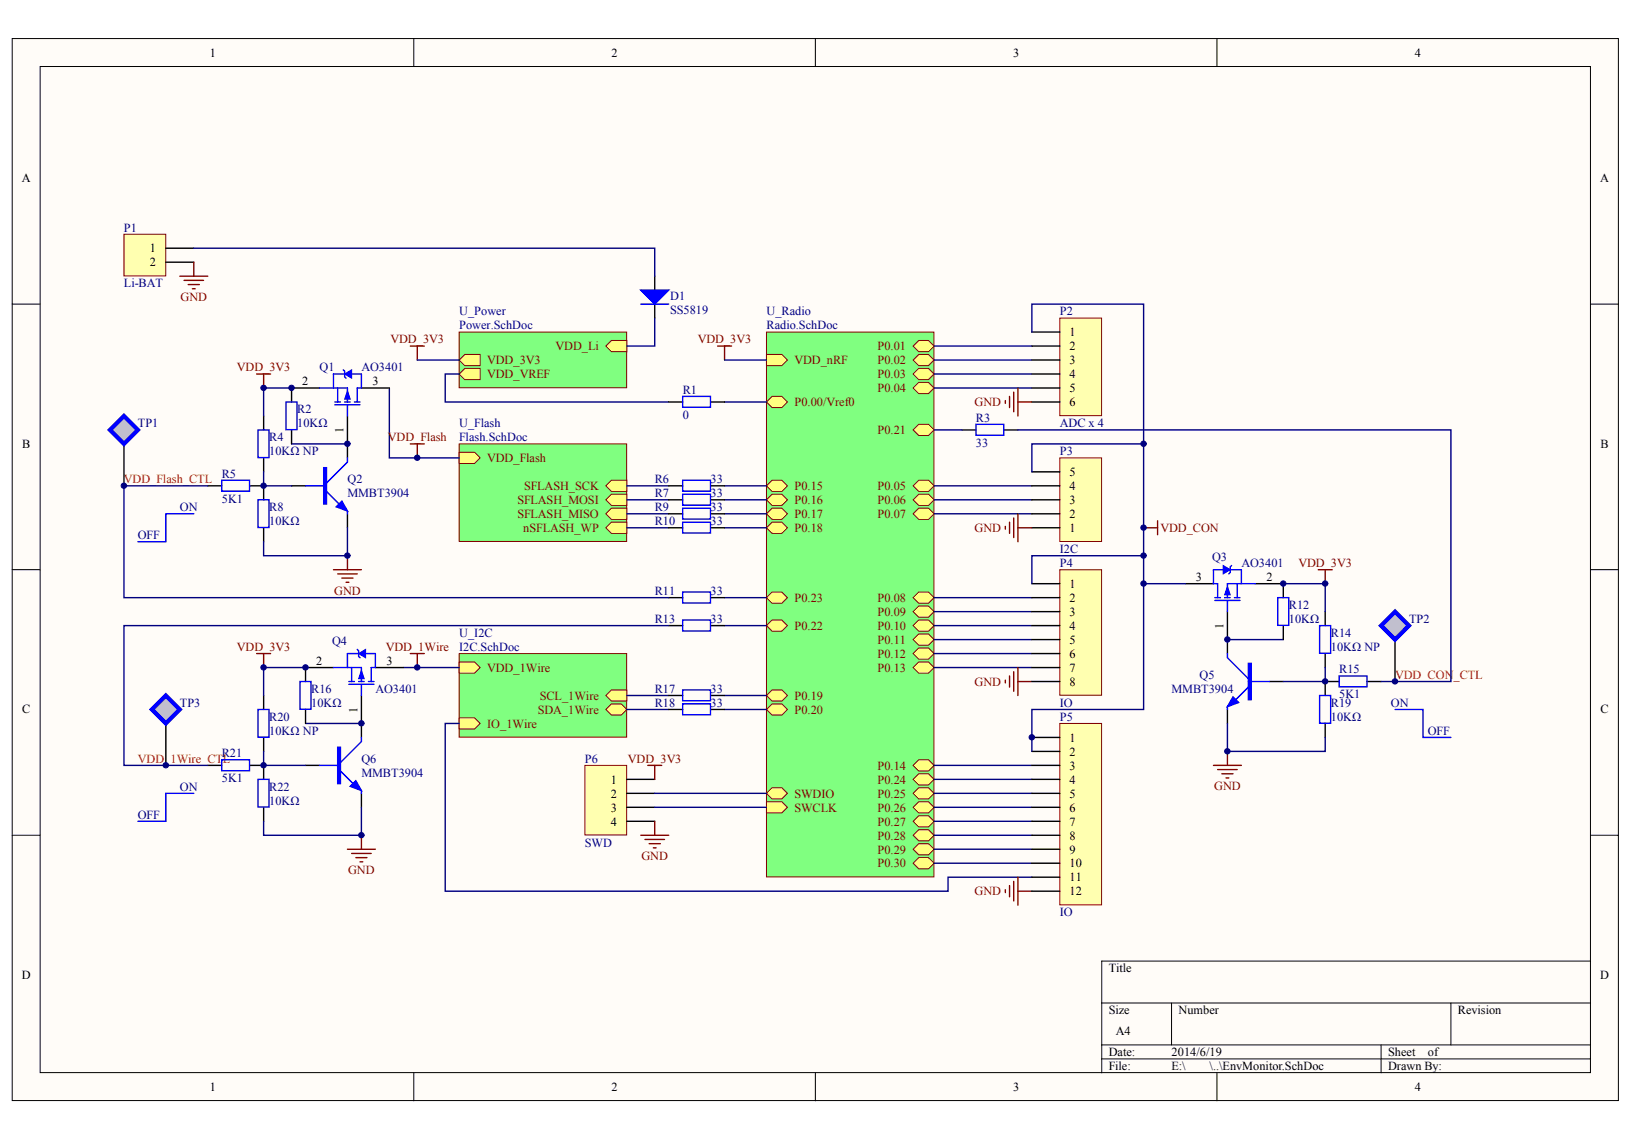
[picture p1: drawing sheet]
<svg xmlns="http://www.w3.org/2000/svg" width="288mm" height="201mm" viewBox="0 0 288 201" stroke-linecap="round" stroke-linejoin="round" font-family="sans-serif">
<g fill="#fffcf8" stroke="#000" stroke-width=".18">
<path d="M2.2 6.8h283.1v187.2h-283.1z"/>
<path d="M7.1 11.7h273.3v177.3h-273.3z"/>
</g>
<g fill="none" stroke="#000" stroke-width=".18">
<path d="M72.9 6.8v4.9M143.7 6.8v4.9M214.5 6.8v4.9M2.2 53.6h4.9M280.4 53.6h4.9M2.2 100.4h4.9M280.4 100.4h4.9M2.2 147.2h4.9M280.4 147.2h4.9M194.2 176.8h86.2M206.5 176.8v7.4M255.8 176.8v7.4"/>
<path d="M280.4 169.4h-86.2v19.7M72.9 189.1v4.9M143.7 189.1v4.9M194.2 184.2h86.2M194.2 186.6h86.2M214.5 189.1v4.9M243.5 184.2v4.9"/>
</g>
<path d="M135.1 58.5h29.5v96h-29.5z" fill="#80ff80" stroke="#800000" stroke-width=".18"/>
<g fill="#ffff80" stroke="#800000" stroke-width=".18">
<path d="M136.1 138.8h1.7l1 1-1 1h-1.7l-1-1z" fill-rule="evenodd"/>
<path d="M135.1 141.3h2.7l1 1-1 1h-2.7z" fill-rule="evenodd"/>
<path d="M136.1 69.9h1.7l1 .9-1 1h-1.7l-1-1z" fill-rule="evenodd"/>
<path d="M162 60h1.7l1 1-1 1h-1.7l-1-1z" fill-rule="evenodd"/>
<path d="M162 62.5h1.7l1 1-1 .9h-1.7l-1-.9z" fill-rule="evenodd"/>
<path d="M162 64.9h1.7l1 1-1 1h-1.7l-1-1z" fill-rule="evenodd"/>
<path d="M162 67.4h1.7l1 1-1 1h-1.7l-1-1z" fill-rule="evenodd"/>
<path d="M162 84.6h1.7l1 1-1 1h-1.7l-1-1z" fill-rule="evenodd"/>
<path d="M162 87.1h1.7l1 1-1 1h-1.7l-1-1z" fill-rule="evenodd"/>
<path d="M162 89.6h1.7l1 .9-1 1h-1.7l-1-1z" fill-rule="evenodd"/>
<path d="M162 104.3h1.7l1 1-1 1h-1.7l-1-1z" fill-rule="evenodd"/>
<path d="M162 106.8h1.7l1 1-1 1h-1.7l-1-1z" fill-rule="evenodd"/>
<path d="M162 109.3h1.7l1 1-1 .9h-1.7l-1-.9z" fill-rule="evenodd"/>
<path d="M162 111.7h1.7l1 1-1 1h-1.7l-1-1z" fill-rule="evenodd"/>
<path d="M162 114.2h1.7l1 1-1 1h-1.7l-1-1z" fill-rule="evenodd"/>
<path d="M162 116.7h1.7l1 .9-1 1h-1.7l-1-1z" fill-rule="evenodd"/>
<path d="M162 133.9h1.7l1 1-1 1h-1.7l-1-1z" fill-rule="evenodd"/>
<path d="M136.1 84.6h1.7l1 1-1 1h-1.7l-1-1z" fill-rule="evenodd"/>
<path d="M136.1 87.1h1.7l1 1-1 1h-1.7l-1-1z" fill-rule="evenodd"/>
<path d="M136.1 89.6h1.7l1 .9-1 1h-1.7l-1-1z" fill-rule="evenodd"/>
<path d="M136.1 92h1.7l1 1-1 1h-1.7l-1-1z" fill-rule="evenodd"/>
<path d="M136.1 121.6h1.7l1 1-1 1h-1.7l-1-1z" fill-rule="evenodd"/>
<path d="M136.1 124h1.7l1 1-1 1h-1.7l-1-1z" fill-rule="evenodd"/>
<path d="M162 74.8h1.7l1 1-1 1h-1.7l-1-1z" fill-rule="evenodd"/>
<path d="M136.1 109.3h1.7l1 1-1 .9h-1.7l-1-.9z" fill-rule="evenodd"/>
<path d="M136.1 104.3h1.7l1 1-1 1h-1.7l-1-1z" fill-rule="evenodd"/>
<path d="M162 136.4h1.7l1 1-1 .9h-1.7l-1-.9z" fill-rule="evenodd"/>
<path d="M162 138.8h1.7l1 1-1 1h-1.7l-1-1z" fill-rule="evenodd"/>
<path d="M162 141.3h1.7l1 1-1 1h-1.7l-1-1z" fill-rule="evenodd"/>
<path d="M162 143.8h1.7l1 .9-1 1h-1.7l-1-1z" fill-rule="evenodd"/>
<path d="M162 146.2h1.7l1 1-1 1h-1.7l-1-1z" fill-rule="evenodd"/>
<path d="M162 148.7h1.7l1 1-1 1h-1.7l-1-1z" fill-rule="evenodd"/>
<path d="M162 151.1h1.7l1 1-1 1h-1.7l-1-1z" fill-rule="evenodd"/>
<path d="M135.1 62.5h2.7l1 1-1 .9h-2.7z" fill-rule="evenodd"/>
</g>
<path d="M80.9 78.2h29.6v17.2h-29.6z" fill="#80ff80" stroke="#800000" stroke-width=".18"/>
<g fill="#ffff80" stroke="#800000" stroke-width=".18">
<path d="M107.8 84.6h2.7v2h-2.7l-1-1z" fill-rule="evenodd"/>
<path d="M107.8 87.1h2.7v2h-2.7l-1-1z" fill-rule="evenodd"/>
<path d="M107.8 89.6h2.7v1.9h-2.7l-1-1z" fill-rule="evenodd"/>
<path d="M107.8 92h2.7v2h-2.7l-1-1z" fill-rule="evenodd"/>
<path d="M80.9 79.7h2.8l.9 1-.9 1h-2.8z" fill-rule="evenodd"/>
</g>
<path d="M80.9 58.5h29.6v9.8h-29.6z" fill="#80ff80" stroke="#800000" stroke-width=".18"/>
<g fill="#ffff80" stroke="#800000" stroke-width=".18">
<path d="M107.8 60h2.7v2h-2.7l-1-1z" fill-rule="evenodd"/>
<path d="M81.9 62.5h2.7v1.9h-2.7l-1-.9z" fill-rule="evenodd"/>
<path d="M81.9 64.9h2.7v2h-2.7l-1-1z" fill-rule="evenodd"/>
</g>
<path d="M80.9 115.2h29.6v14.7h-29.6z" fill="#80ff80" stroke="#800000" stroke-width=".18"/>
<g fill="#ffff80" stroke="#800000" stroke-width=".18">
<path d="M80.9 116.7h2.8l.9 .9-.9 1h-2.8z" fill-rule="evenodd"/>
<path d="M80.9 126.5h2.8l.9 1-.9 1h-2.8z" fill-rule="evenodd"/>
<path d="M107.8 124h1.7l1 1-1 1h-1.7l-1-1z" fill-rule="evenodd"/>
<path d="M107.8 121.6h2.7v2h-2.7l-1-1z" fill-rule="evenodd"/>
</g>
<path d="M51.4 78.2h9.8M68.6 68.4v12.3h12.3M73.6 63.5h7.3M164.7 75.8h4.9M71.1 117.6h9.8M127.7 110.3h7.4M127.7 105.3h7.4" fill="none" stroke="#000080" stroke-width=".25"/>
<g fill="none" stroke="#000" stroke-width=".25">
<path d="M21.8 78.2v7.4M46.5 73.3v2.5M51.4 75.8v2.4M56.3 68.4h-4.9v2.4M61.2 73.3v7.4M63.7 68.4h4.9M169.6 75.8h2.5M177 75.8h2.4M36.6 85.6h2.5M44 85.6h2.5M46.5 80.7v2.5M51.4 85.6h2.5"/>
<path d="M61.2 90.5v2.5"/>
</g>
<g fill="none" stroke="#00f" stroke-width=".25">
<path d="M45.5 75.8h1.9v4.8h-1.9zM50.4 70.8h2v4.9h-2zM56.3 68.4h4.9v2.4M59 71.3h4.5M59 70.8h1M59.5 68.4v2.4M60.5 65.2l.3 .2v1l.2 .3M60.8 70.8h.9M60.8 65.9h-2v2.5M61.2 71.3v2M62 65.9h1.7v2.5h-.7v2.4M62.5 70.8h1"/>
<path d="M172.1 74.8h4.9v1.9h-4.9zM34.2 90.5h-5v5h-4.9M39.1 84.6h4.9v2h-4.9zM53.9 85.6h3.7M57.6 86.6l2.2 2.2M61.2 80.7v.7l-3.6 3.7M61.2 90.1v.4"/>
</g>
<path d="M72.3 61h2.5M73.6 61v2.5M61.2 97.9v2.5M58.8 100.4h4.9M59.5 101.1h3.5M60.3 101.9h1.9M61 102.6h.5" fill="none" stroke="#800000" stroke-width=".25"/>
<g fill="#00f" stroke="#00f" stroke-width=".25">
<path d="M60.3 88.3l.9 1.8-1.9-.8z"/>
<path d="M57.1 82.4h.5v6.4h-.5z" fill-rule="evenodd"/>
</g>
<g fill="#00f" stroke="#00f" stroke-width=".18">
<path d="M61.2 68.9l.5 1.4h-.9z"/>
<path d="M60.8 65.9l1.2-.7v1.5z"/>
</g>
<path d="M21.8 73.3l2.5 2.5-2.5 2.4-2.4-2.4z" fill-rule="evenodd" fill="#c0c0c0" stroke="#00f" stroke-width=".74"/>
<path d="M45.2 65.9h2.5M46.5 65.9v2.5M61.2 149.7h5M62 150.4h3.4M62.7 151.1h2M63.5 151.9h.5M63.7 147.2v2.5" fill="none" stroke="#800000" stroke-width=".25"/>
<path d="M53.9 127.5h9.8" fill="none" stroke="#000080" stroke-width=".25"/>
<path d="M58.8 117.6h-4.9v2.5M66.2 117.6h4.9M29.2 127.5v7.4M36.6 134.9h2.5M44 134.9h2.5M46.5 122.6v2.4M46.5 130v2.4M53.9 134.9h2.4M53.9 125v2.5M63.7 122.6v7.4M63.7 139.8v2.5" fill="none" stroke="#000" stroke-width=".25"/>
<g fill="none" stroke="#00f" stroke-width=".25">
<path d="M58.8 117.6h4.9v2.5M62 117.6v2.5M63 114.4l.2 .3v1l.3 .2M63.2 115.2h-2v2.4M64.4 115.2h1.8v2.4h-.8v2.5M34.2 139.8h-5v4.9h-4.9M39.1 133.9h4.9v1.9h-4.9zM45.5 125h1.9v4.9h-1.9zM52.9 120.1h1.9v4.9h-1.9zM56.3 134.9h3.7M60 135.9l2.2 2.2M61.5 120.6h4.4"/>
<path d="M61.5 120.1h1M63.2 120.1h1M63.7 130v.7l-3.7 3.7M63.7 120.6v2M63.7 139.3v.5M64.9 120.1h1"/>
</g>
<g fill="#00f" stroke="#00f" stroke-width=".25">
<path d="M62.7 137.6l1 1.7-2-.7z"/>
<path d="M59.5 131.7h.5v6.4h-.5z" fill-rule="evenodd"/>
</g>
<g fill="#00f" stroke="#00f" stroke-width=".18">
<path d="M63.7 118.1l.5 1.5h-1z"/>
<path d="M63.2 115.2l1.2-.8v1.5z"/>
</g>
<path d="M29.2 122.6l2.5 2.4-2.5 2.5-2.4-2.5z" fill-rule="evenodd" fill="#c0c0c0" stroke="#00f" stroke-width=".74"/>
<path d="M201.6 93h2.5M204.1 91.8v2.4M45.2 115.2h2.5M46.5 115.2v2.4M213.9 134.9h4.9M214.6 135.6h3.5M215.4 136.4h2M216.1 137.1h.5M216.4 132.4v2.5" fill="none" stroke="#800000" stroke-width=".25"/>
<g fill="none" stroke="#000" stroke-width=".25">
<path d="M46.5 85.6v2.5M46.5 93v2.5M209 102.9h4.9M216.4 107.8v7.4M221.3 102.9h4.9v2.4M226.2 110.3v2.4M233.6 107.8v2.5M233.6 115.2v2.4M245.9 112.7v7.4M46.5 134.9v2.5M216.4 125v2.5M223.8 120.1h2.4"/>
<path d="M233.6 120.1h2.5M241 120.1h2.5M46.5 142.3v2.4"/>
</g>
<g fill="none" stroke="#00f" stroke-width=".25">
<path d="M45.5 88.1h1.9v4.9h-1.9zM217.1 99.7l-.2 .2v1l-.3 .2M214.2 105.8h4.4M214.2 105.3h.9M215.6 100.4h-1.7v2.5h.7v2.4M215.9 105.3h1M216.4 115.2v.7l3.7 3.7M216.4 105.8v2M216.9 100.4h1.9v2.5M217.6 105.3h1M218.1 102.9v2.4M221.3 102.9h-4.9v2.4"/>
<path d="M225.2 105.3h2v4.9h-2zM232.6 110.3h2v4.8h-2zM236.1 119.1h4.9v1.9h-4.9zM45.5 137.4h1.9v4.8h-1.9zM216.4 124.5v.5M220.1 121.1l-2.3 2.2M220.1 120.1h3.7M245.9 125h4.9v5h5"/>
</g>
<path d="M216.4 112.7h9.8" fill="none" stroke="#000080" stroke-width=".25"/>
<g fill="#00f" stroke="#00f" stroke-width=".25">
<path d="M217.4 122.8l.9 1-1.9 .7z"/>
<path d="M220.1 116.9h.5v6.4h-.5z" fill-rule="evenodd"/>
</g>
<g fill="#00f" stroke="#00f" stroke-width=".18">
<path d="M216.4 103.4l.5 1.4h-1z"/>
<path d="M215.6 99.7l1.3 .7-1.3 .7z"/>
</g>
<path d="M245.9 107.8l2.5 2.5-2.5 2.4-2.4-2.4z" fill-rule="evenodd" fill="#c0c0c0" stroke="#00f" stroke-width=".74"/>
<g fill="none" stroke="#800000" stroke-width=".25">
<path d="M126.5 61h2.5M127.7 61v2.5M177.2 70.6v.5M178 69.9v1.9M178.7 69.1v3.5M179.4 68.4v4.9M179.4 70.8h2.5M177.2 119.9v.5M178 119.1v2M178.7 118.4v3.4M179.4 117.6v5M232.4 100.4h2.4"/>
<path d="M233.6 100.4v2.5M179.4 120.1h2.5M177.2 156.8v.5M178 156.1v1.9M178.7 155.3v3.5M179.4 154.6v4.9M179.4 157.1h2.5"/>
</g>
<path d="M233.6 120.1v2.5M233.6 127.5v2.5" fill="none" stroke="#000" stroke-width=".25"/>
<path d="M232.6 122.6h2v4.8h-2z" fill="none" stroke="#00f" stroke-width=".25"/>
<g fill="none" stroke="#000080" stroke-width=".25">
<path d="M127.7 63.5h7.4M164.7 63.5h17.2M164.7 61h17.2M164.7 68.4h17.2M164.7 65.9h17.2M164.7 85.6h17.2M164.7 90.5h17.2M164.7 88.1h17.2M164.7 117.6h17.2M164.7 107.8h17.2M164.7 105.3h17.2M164.7 112.7h17.2"/>
<path d="M164.7 110.3h17.2M164.7 115.2h17.2M80.9 127.5h-2.4v29.6h88.6v-2.5h14.8M164.7 137.4h17.2M164.7 134.9h17.2M164.7 139.8h17.2M63.7 142.3v4.9h-17.2v-2.5M164.7 142.3h17.2M164.7 147.2h17.2M164.7 144.7h17.2M164.7 152.1h17.2M164.7 149.7h17.2"/>
</g>
<path d="M186.8 127.5h7.4v32h-7.4z" fill="#ffffb0" stroke="#800000" stroke-width=".18"/>
<g fill="none" stroke="#000" stroke-width=".25">
<path d="M117.9 70.8h2.4M125.3 70.8h2.4M181.9 130h4.9M181.9 132.4h4.9M181.9 134.9h4.9M181.9 137.4h4.9M181.9 139.8h4.9M181.9 142.3h4.9M181.9 144.7h4.9M181.9 147.2h4.9M181.9 149.7h4.9M181.9 152.1h4.9"/>
<path d="M181.9 154.6h4.9M181.9 157.1h4.9"/>
</g>
<g fill="none" stroke="#000080" stroke-width=".25">
<path d="M80.9 65.9h-2.4v4.9h39.4M127.7 70.8h7.4M110.5 85.6h7.4M110.5 90.5h7.4M110.5 88.1h7.4M110.5 93h7.4M127.7 85.6h7.4M127.7 90.5h7.4M127.7 88.1h7.4M127.7 93h7.4M209 102.9h-7.4v22.1h-19.7v7.4M110.5 122.6h7.4"/>
<path d="M110.5 125h7.4M127.7 122.6h7.4M127.7 125h7.4"/>
</g>
<path d="M72.3 78.2h2.5M73.6 78.2v2.5M72.3 115.2h2.5M73.6 115.2v2.4" fill="none" stroke="#800000" stroke-width=".25"/>
<path d="M120.3 69.9h4.9v1.9h-4.9z" fill="none" stroke="#00f" stroke-width=".25"/>
<path d="M21.8 41.3h7.4v7.3h-7.4z" fill="#ffffb0" stroke="#800000" stroke-width=".18"/>
<g fill="none" stroke="#000" stroke-width=".25">
<path d="M29.2 43.7h5M29.2 46.2h5M115.4 48.7v2.4M115.4 53.6v2.5M117.9 85.6h2.4M117.9 88.1h2.4M117.9 90.5h2.4M117.9 93h2.4M125.3 85.6h2.4M125.3 88.1h2.4M125.3 90.5h2.4M125.3 93h2.4"/>
<path d="M117.9 105.3h2.4M117.9 110.3h2.4M125.3 105.3h2.4M125.3 110.3h2.4M117.9 122.6h2.4M117.9 125h2.4M125.3 122.6h2.4M125.3 125h2.4"/>
</g>
<path d="M31.7 48.7h4.9M32.4 49.4h3.5M33.2 50.1h1.9M33.9 50.9h.5M34.2 46.2v2.5" fill="none" stroke="#800000" stroke-width=".25"/>
<path d="M113 51.1h4.9l-2.5 2.5z" fill="#00f" stroke="#00f" stroke-width=".25"/>
<path d="M113 53.6h4.9M120.3 84.6h4.9v2h-4.9zM120.3 87.1h4.9v1.9h-4.9zM120.3 89.6h4.9v1.9h-4.9zM120.3 92h4.9v1.9h-4.9zM120.3 104.3h4.9v2h-4.9zM120.3 109.3h4.9v1.9h-4.9zM120.3 121.6h4.9v1.9h-4.9zM120.3 124h4.9v2h-4.9z" fill="none" stroke="#00f" stroke-width=".25"/>
<path d="M34.2 43.7h81.2v5M46.5 83.2v2.4M61.2 93v4.9h-14.7v-2.4M216.4 127.5v4.9h17.2v-2.4" fill="none" stroke="#000080" stroke-width=".25"/>
<path d="M103.1 134.9h7.4v12.3h-7.4z" fill="#ffffb0" stroke="#800000" stroke-width=".18"/>
<path d="M110.5 137.4h4.9M110.5 139.8h4.9M110.5 142.3h4.9M110.5 144.7h4.9" fill="none" stroke="#000" stroke-width=".25"/>
<path d="M115.4 139.8h19.7M115.4 142.3h19.7" fill="none" stroke="#000080" stroke-width=".25"/>
<path d="M114.2 134.9h2.4M115.4 134.9v2.5M113 147.2h4.9M113.7 147.9h3.4M114.4 148.7h2M115.2 149.4h.5M115.4 144.7v2.5" fill="none" stroke="#800000" stroke-width=".25"/>
<path d="M186.8 80.7h7.4v14.7h-7.4z" fill="#ffffb0" stroke="#800000" stroke-width=".18"/>
<path d="M181.9 93h4.9M181.9 90.5h4.9M181.9 88.1h4.9M181.9 85.6h4.9M181.9 83.2h4.9" fill="none" stroke="#000" stroke-width=".25"/>
<path d="M186.8 56.1h7.4v17.2h-7.4z" fill="#ffffb0" stroke="#800000" stroke-width=".18"/>
<path d="M181.9 58.5h4.9M181.9 61h4.9M181.9 63.5h4.9M181.9 65.9h4.9M181.9 68.4h4.9M181.9 70.8h4.9" fill="none" stroke="#000" stroke-width=".25"/>
<path d="M181.9 58.5v-4.9h19.7v24.6M201.6 78.2h-19.7v5M201.6 78.2v24.7" fill="none" stroke="#000080" stroke-width=".25"/>
<path d="M186.8 100.4h7.4v22.1h-7.4z" fill="#ffffb0" stroke="#800000" stroke-width=".18"/>
<path d="M181.9 102.9h4.9M181.9 105.3h4.9M181.9 107.8h4.9M181.9 110.3h4.9M181.9 112.7h4.9M181.9 115.2h4.9M181.9 117.6h4.9M181.9 120.1h4.9" fill="none" stroke="#000" stroke-width=".25"/>
<path d="M177.2 92.8v.5M178 92v2M178.7 91.3v3.4M179.4 90.5v5M179.4 93h2.5" fill="none" stroke="#800000" stroke-width=".25"/>
<path d="M115.4 56.1v4.9h-4.9M51.4 68.4h-4.9v4.9M179.4 75.8h76.4v44.3h-12.3M36.6 85.6h-14.8v19.7h96.1M46.5 85.6h4.9M201.6 97.9h-19.7v5M53.9 117.6h-7.4v5M117.9 110.3h-96.1v24.6h14.8M226.2 102.9h7.4v4.9M233.6 117.6v2.5h-7.4M46.5 132.4v2.5h7.4" fill="none" stroke="#000080" stroke-width=".25"/>
<g fill="#000080" stroke="#000080" stroke-width=".18">
<circle cx="21.8" cy="85.6" r=".47"/>
<circle cx="29.2" cy="134.9" r=".47"/>
<circle cx="46.5" cy="134.9" r=".47"/>
<circle cx="46.5" cy="117.6" r=".47"/>
<circle cx="46.5" cy="85.6" r=".47"/>
<circle cx="46.5" cy="68.4" r=".47"/>
<circle cx="51.4" cy="68.4" r=".47"/>
<circle cx="53.9" cy="117.6" r=".47"/>
<circle cx="61.2" cy="97.9" r=".47"/>
<circle cx="61.2" cy="78.2" r=".47"/>
<circle cx="63.7" cy="147.2" r=".47"/>
<circle cx="63.7" cy="127.5" r=".47"/>
<circle cx="73.6" cy="117.6" r=".47"/>
<circle cx="73.6" cy="80.7" r=".47"/>
<circle cx="181.9" cy="129.9" r=".47"/>
<circle cx="201.6" cy="102.8" r=".47"/>
<circle cx="201.6" cy="97.9" r=".47"/>
<circle cx="201.6" cy="93" r=".47"/>
<circle cx="201.6" cy="78.2" r=".47"/>
<circle cx="216.4" cy="132.4" r=".47"/>
<circle cx="216.4" cy="112.7" r=".47"/>
<circle cx="226.2" cy="102.8" r=".47"/>
<circle cx="233.6" cy="120.1" r=".47"/>
<circle cx="233.6" cy="102.8" r=".47"/>
<circle cx="245.9" cy="120.1" r=".47"/>
</g>
<g font-size="2.2">
<text x="37" y="10">1</text>
<text x="107.8" y="10">2</text>
<text x="178.6" y="10">3</text>
<text x="249.4" y="10">4</text>
<text x="3.9" y="32.1">A</text>
<text x="282.1" y="32.1">A</text>
<text x="26.4" y="44.5">1</text>
<text x="26.4" y="47">2</text>
<text x="188.5" y="59.3">1</text>
<text x="188.5" y="61.7">2</text>
<text x="188.5" y="64.2">3</text>
<text x="53.2" y="67.9">2</text>
<text x="65.7" y="67.9">3</text>
<text x="188.5" y="66.7">4</text>
<text x="188.5" y="69.1">5</text>
<text x="188.5" y="71.6">6</text>
<text x="3.9" y="78.9">B</text>
<text x="188.5" y="83.9">5</text>
<text x="282.1" y="78.9">B</text>
<text x="188.5" y="88.8">3</text>
<text x="188.5" y="86.4">4</text>
<text x="188.5" y="93.8">1</text>
<text x="188.5" y="91.3">2</text>
<text x="188.5" y="103.6">1</text>
<text x="188.5" y="106.1">2</text>
<text x="210.8" y="102.4">3</text>
<text x="223.3" y="102.4">2</text>
<text x="188.5" y="108.5">3</text>
<text x="188.5" y="111">4</text>
<text x="188.5" y="113.5">5</text>
<text x="55.7" y="117.2">2</text>
<text x="68.1" y="117.2">3</text>
<text x="188.5" y="115.9">6</text>
<text x="188.5" y="118.4">7</text>
<text x="3.9" y="125.7">C</text>
<text x="188.5" y="120.9">8</text>
<text x="282.1" y="125.7">C</text>
<text x="188.5" y="130.7">1</text>
<text x="188.5" y="133.2">2</text>
<text x="188.5" y="135.6">3</text>
<text x="107.7" y="138.1">1</text>
<text x="107.7" y="140.6">2</text>
<text x="107.7" y="143">3</text>
<text x="188.5" y="138.1">4</text>
<text x="188.5" y="140.6">5</text>
<text x="188.5" y="143">6</text>
<text x="107.7" y="145.5">4</text>
<text x="188.5" y="145.5">7</text>
<text x="188.5" y="148">8</text>
<text x="188.5" y="150.4">9</text>
<text x="188.5" y="152.9">10</text>
<text x="188.5" y="155.3">11</text>
<text x="188.5" y="157.8">12</text>
<text x="3.9" y="172.5">D</text>
<text x="195.4" y="171.3">Title</text>
<text x="282.1" y="172.5">D</text>
<text x="195.4" y="178.7">Size</text>
<text x="207.8" y="178.7">Number</text>
<text x="257" y="178.7">Revision</text>
<text x="196.7" y="182.4">A4</text>
<text x="195.4" y="186.1">Date:</text>
<text x="195.4" y="188.5">File:</text>
<text x="206.5" y="186.1">2014/6/19</text>
<text x="206.5" y="188.5">E:\</text>
<text x="213.2" y="188.5">\..\EnvMonitor.SchDoc</text>
<text x="244.7" y="186.1">Sheet</text>
<text x="244.7" y="188.5">Drawn By:</text>
<text x="251.7" y="186.1">of</text>
<text x="37" y="192.3">1</text>
<text x="107.8" y="192.3">2</text>
<text x="178.6" y="192.3">3</text>
<text x="249.4" y="192.3">4</text>
</g>
<g font-size="2.2" fill="#000080">
<text x="21.8" y="40.8">P1</text>
<text x="21.8" y="50.7">Li-BAT</text>
<text x="118.1" y="52.9">D1</text>
<text x="80.9" y="55.6">U_Power</text>
<text x="80.9" y="58">Power.SchDoc</text>
<text x="118.1" y="55.3">SS5819</text>
<text x="135.1" y="55.6">U_Radio</text>
<text x="135.1" y="58">Radio.SchDoc</text>
<text x="186.8" y="55.6">P2</text>
<text x="56.3" y="65.4">Q1</text>
<text x="63.7" y="65.4">AO3401</text>
<text x="120.3" y="69.4">R1</text>
<text x="24.3" y="75.3">TP1</text>
<text x="47.5" y="77.7">R4</text>
<text x="52.4" y="72.8">R2</text>
<text x="52.4" y="75.3">10KΩ</text>
<text x="80.9" y="75.3">U_Flash</text>
<text x="80.9" y="77.7">Flash.SchDoc</text>
<text x="120.3" y="73.8">0</text>
<text x="172.1" y="74.3">R3</text>
<text x="186.8" y="75.3">ADC x 4</text>
<text x="47.5" y="80.2">10KΩ NP</text>
<text x="172.1" y="78.7">33</text>
<text x="186.8" y="80.2">P3</text>
<text x="39.1" y="84.2">R5</text>
<text x="39.1" y="88.6">5K1</text>
<text x="61.2" y="85.1">Q2</text>
<text x="61.2" y="87.6">MMBT3904</text>
<text x="115.4" y="85.1">R6</text>
<text x="115.4" y="87.6">R7</text>
<text x="125.3" y="85.1">33</text>
<text x="125.3" y="87.6">33</text>
<text x="24.3" y="95">OFF</text>
<text x="31.7" y="90.1">ON</text>
<text x="47.5" y="90.1">R8</text>
<text x="47.5" y="92.5">10KΩ</text>
<text x="115.4" y="90.1">R9</text>
<text x="115.4" y="92.5">R10</text>
<text x="125.3" y="90.1">33</text>
<text x="125.3" y="92.5">33</text>
<text x="186.8" y="97.5">I2C</text>
<text x="186.8" y="99.9">P4</text>
<text x="213.7" y="98.9">Q3</text>
<text x="218.8" y="99.9">AO3401</text>
<text x="115.4" y="104.8">R11</text>
<text x="125.3" y="104.8">33</text>
<text x="227.2" y="107.3">R12</text>
<text x="58.5" y="113.7">Q4</text>
<text x="80.9" y="112.2">U_I2C</text>
<text x="115.4" y="109.8">R13</text>
<text x="125.3" y="109.8">33</text>
<text x="227.2" y="109.8">10KΩ</text>
<text x="234.6" y="112.2">R14</text>
<text x="248.4" y="109.8">TP2</text>
<text x="80.9" y="114.7">I2C.SchDoc</text>
<text x="211.4" y="119.6">Q5</text>
<text x="234.6" y="114.7">10KΩ NP</text>
<text x="236.1" y="118.6">R15</text>
<text x="31.7" y="124.6">TP3</text>
<text x="54.8" y="122.1">R16</text>
<text x="54.8" y="124.6">10KΩ</text>
<text x="66.2" y="122.1">AO3401</text>
<text x="115.4" y="122.1">R17</text>
<text x="115.4" y="124.6">R18</text>
<text x="125.3" y="122.1">33</text>
<text x="125.3" y="124.6">33</text>
<text x="186.8" y="124.6">IO</text>
<text x="206.5" y="122.1">MMBT3904</text>
<text x="234.6" y="124.6">R19</text>
<text x="236.1" y="123.1">5K1</text>
<text x="245.2" y="124.6">ON</text>
<text x="47.5" y="127">R20</text>
<text x="47.5" y="129.5">10KΩ NP</text>
<text x="186.8" y="127">P5</text>
<text x="234.6" y="127">10KΩ</text>
<text x="251.7" y="129.5">OFF</text>
<text x="39.1" y="133.4">R21</text>
<text x="39.1" y="137.9">5K1</text>
<text x="63.7" y="134.4">Q6</text>
<text x="63.7" y="136.9">MMBT3904</text>
<text x="103.1" y="134.4">P6</text>
<text x="31.7" y="139.3">ON</text>
<text x="47.5" y="139.3">R22</text>
<text x="47.5" y="141.8">10KΩ</text>
<text x="24.3" y="144.3">OFF</text>
<text x="103.1" y="149.2">SWD</text>
<text x="186.8" y="161.5">IO</text>
</g>
<g font-size="2.2" fill="#800000">
<text x="31.8" y="53.1">GND</text>
<text x="41.7" y="65.4">VDD_3V3</text>
<text x="68.8" y="60.5">VDD_3V3</text>
<text x="85.9" y="64.2">VDD_3V3</text>
<text x="97.9" y="61.7">VDD_Li</text>
<text x="123" y="60.5">VDD_3V3</text>
<text x="140" y="64.2">VDD_nRF</text>
<text x="154.7" y="61.7">P0.01</text>
<text x="154.7" y="64.2">P0.02</text>
<text x="85.9" y="66.7">VDD_VREF</text>
<text x="140" y="71.6">P0.00/Vref0</text>
<text x="154.7" y="66.7">P0.03</text>
<text x="154.7" y="69.1">P0.04</text>
<text x="171.8" y="71.6">GND</text>
<text x="68.4" y="77.7">VDD_Flash</text>
<text x="154.7" y="76.5">P0.21</text>
<text x="85.9" y="81.4">VDD_Flash</text>
<text x="91.2" y="88.8">SFLASH_MOSI</text>
<text x="92.4" y="86.4">SFLASH_SCK</text>
<text x="140" y="86.4">P0.15</text>
<text x="140" y="88.8">P0.16</text>
<text x="154.7" y="86.4">P0.05</text>
<text x="154.7" y="88.8">P0.06</text>
<text x="91.2" y="91.3">SFLASH_MISO</text>
<text x="92.2" y="93.8">nSFLASH_WP</text>
<text x="140" y="91.3">P0.17</text>
<text x="140" y="93.8">P0.18</text>
<text x="154.7" y="91.3">P0.07</text>
<text x="171.8" y="93.8">GND</text>
<text x="204.6" y="93.8">VDD_CON</text>
<text x="228.9" y="99.9">VDD_3V3</text>
<text x="58.9" y="104.8">GND</text>
<text x="140" y="106.1">P0.23</text>
<text x="154.7" y="106.1">P0.08</text>
<text x="140" y="111">P0.22</text>
<text x="154.7" y="108.5">P0.09</text>
<text x="154.7" y="111">P0.10</text>
<text x="154.7" y="113.5">P0.11</text>
<text x="41.7" y="114.7">VDD_3V3</text>
<text x="68" y="114.7">VDD_1Wire</text>
<text x="85.9" y="118.4">VDD_1Wire</text>
<text x="154.7" y="115.9">P0.12</text>
<text x="154.7" y="118.4">P0.13</text>
<text x="94.8" y="125.8">SDA_1Wire</text>
<text x="95.2" y="123.3">SCL_1Wire</text>
<text x="140" y="123.3">P0.19</text>
<text x="140" y="125.8">P0.20</text>
<text x="171.8" y="120.9">GND</text>
<text x="85.9" y="128.2">IO_1Wire</text>
<text x="110.7" y="134.4">VDD_3V3</text>
<text x="154.7" y="135.6">P0.14</text>
<text x="140" y="140.6">SWDIO</text>
<text x="140" y="143">SWCLK</text>
<text x="154.7" y="138.1">P0.24</text>
<text x="154.7" y="140.6">P0.25</text>
<text x="154.7" y="143">P0.26</text>
<text x="214" y="139.3">GND</text>
<text x="154.7" y="145.5">P0.27</text>
<text x="154.7" y="148">P0.28</text>
<text x="61.4" y="154.1">GND</text>
<text x="113.1" y="151.6">GND</text>
<text x="154.7" y="150.4">P0.29</text>
<text x="154.7" y="152.9">P0.30</text>
<text x="171.8" y="157.8">GND</text>
</g>
<g font-size="2.2" fill="#f00">
<text x="21.8" y="85.1">VDD_Flash_CTL</text>
<text x="245.9" y="119.6">VDD_CON_CTL</text>
<text x="24.3" y="134.4">VDD_1Wire_CTL</text>
</g>
<g font-size="2.1">
<text x="60.6" y="76.4" transform="rotate(-90 60.6 76.4)">1</text>
<text x="215.7" y="110.9" transform="rotate(-90 215.7 110.9)">1</text>
<text x="63" y="125.6" transform="rotate(-90 63 125.6)">1</text>
</g>
</svg>
